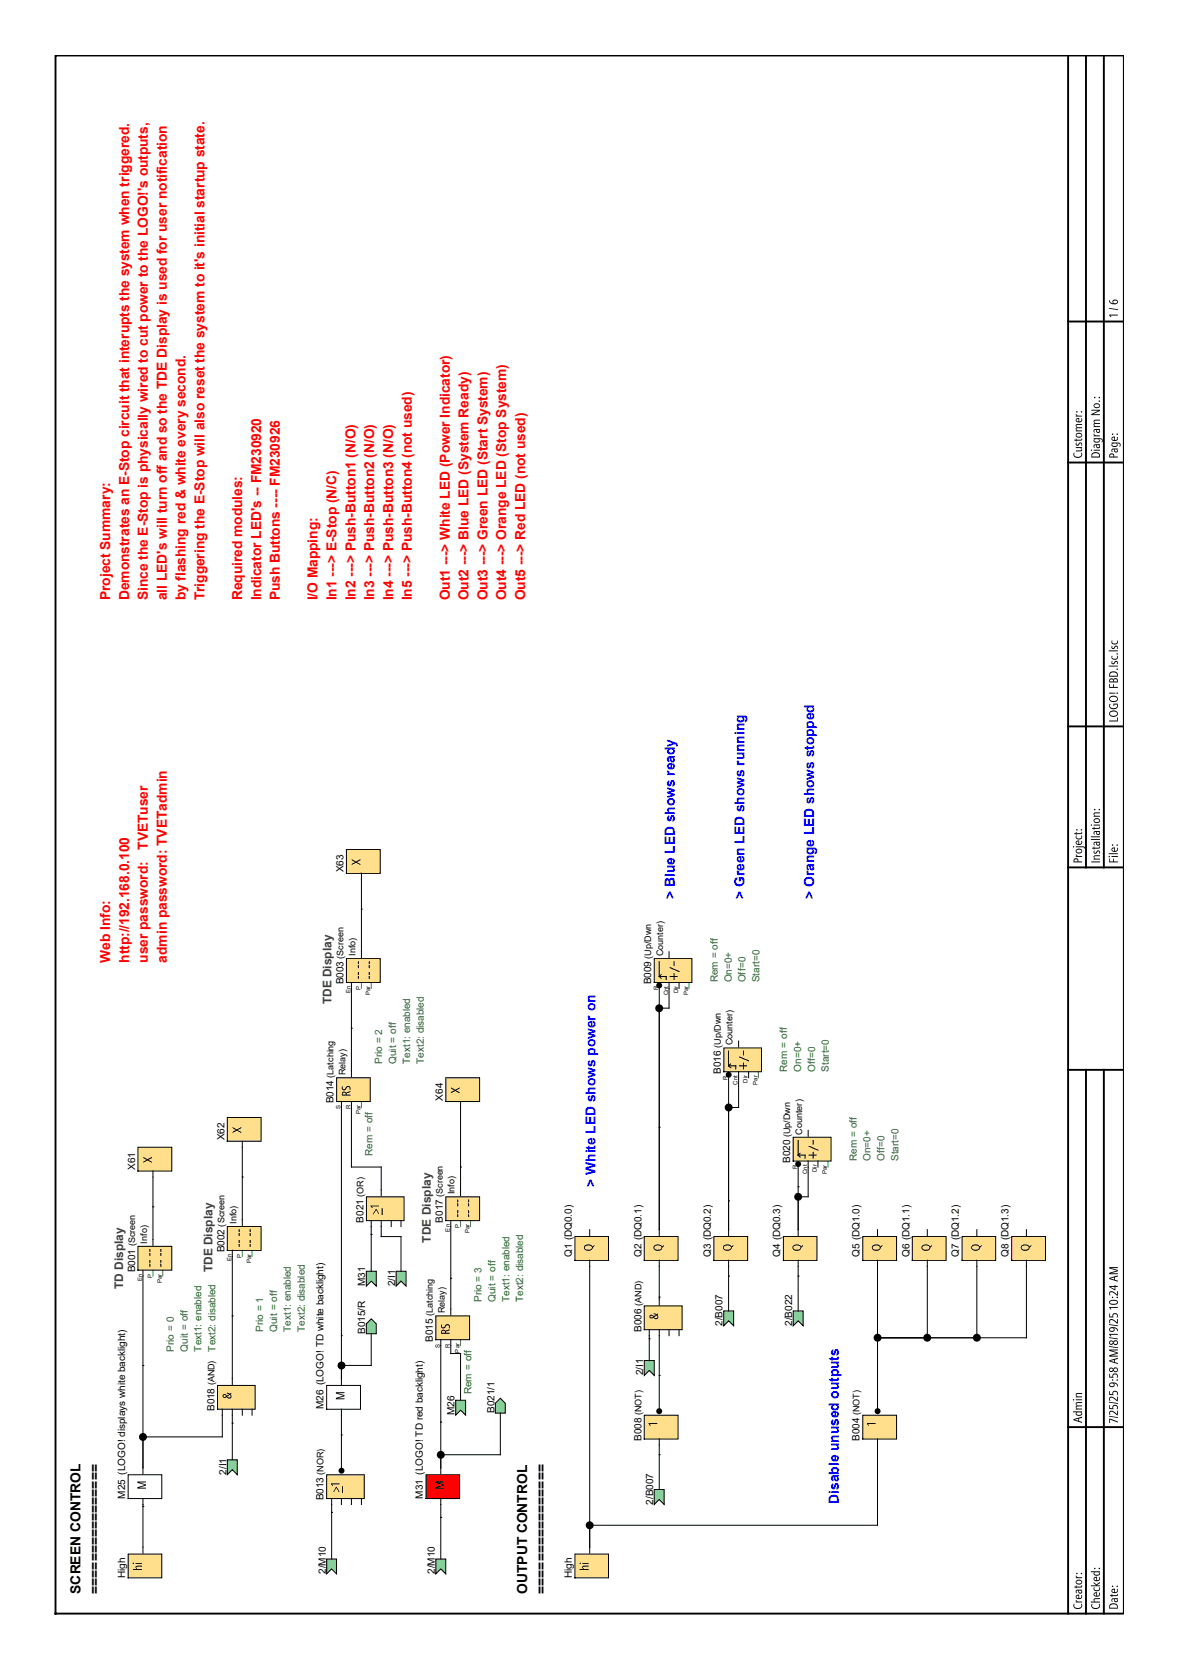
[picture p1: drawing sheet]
<svg xmlns="http://www.w3.org/2000/svg" width="210mm" height="297mm" viewBox="0 0 210 297" stroke-linecap="round" stroke-linejoin="round" font-family="sans-serif">
<path d="M9.9 9.9h189.8v276.9h-189.8zM189.8 9.9v276.9M193 9.9v144.3M196.1 9.9v144.3M189.8 57.1h9.9M189.8 82.2h9.9M189.8 129.1h9.9M189.8 154.2h9.9M189.8 190.2h9.9M193 190.2v96.6M196.1 190.2v96.6M189.8 253.7h9.9" fill="none" stroke="#000" stroke-width=".34"/>
<g fill="#000">
<path d="M197.1 55.9h1.5v.2h-1.3l.2 .2-.2 .1zM197 54.7l1.7 .3v.1l-1.7-.2zM197.1 53.4h.1l.2 .4 .4 .1a.46 .46 0 0 1 .3-.7 .46 .46 0 0 1 .5 .6 .88 .88 0 0 1-.9 .3 .88 .88 0 0 1-.6-.7zM197.9 53.5l-.1 .2a.37 .37 0 0 0 .3 .2 .37 .37 0 0 0 .4-.2l-.2-.3z"/>
<path d="M190.8 80.4l.1 .1a.56 .56 0 0 0 .2 .7 .56 .56 0 0 0 .7 0l.3-.3v-.4a.31 .31 0 0 1 .2 .5 .8 .8 0 0 1-.9 .4 .8 .8 0 0 1-.7-.8zM191.1 79.5h1.2v.1h-.2l.2 .5-.2 .1h-1v-.1l.9-.1 .2-.1-.3-.3h-.8zM191.2 78.7h.1v.3a.31 .31 0 0 0 .3 0 .31 .31 0 0 0 .2-.3 .36 .36 0 0 1 .4 .1 .36 .36 0 0 1 0 .4h-.1v-.1a.19 .19 0 0 0-.1-.3 .19 .19 0 0 0-.2 .2 .34 .34 0 0 1-.5 .2 .34 .34 0 0 1-.1-.5zM190.9 78.2h.2v-.3h.2v.3l.8-.1v-.2h.2v.2l-.1 .2h-.9v.2l-.4-.2zM191.3 77a.52 .52 0 0 1 .7 0 .52 .52 0 0 1 .1 .7 .52 .52 0 0 1-.7 0 .52 .52 0 0 1-.1-.7zM191.3 77.2a.42 .42 0 0 0 .4 .4 .42 .42 0 0 0 .4-.3l-.4-.2zM191.2 75.5l1.1-.1v.1h-.9l-.1 .2 .2 .2h.8v.2h-.9l-.1 .2 .2 .2h.8v.2h-1.2v-.2h.2l-.2-.3 .2-.2-.2-.3zM191.2 74.4l.5-.1v.6l.4-.1v-.4l.1-.1a.54 .54 0 0 1-.4 .8 .54 .54 0 0 1-.7-.6zM191.3 74.6v.2l.3 .1v-.4zM191.1 73.6l.5 .3h.7v.1l-1.2 .1v-.2h.2zM192 73.2a.15 .15 0 0 1 .3 0 .15 .15 0 0 1-.3 0zM191.2 73.2a.15 .15 0 0 1 .3 0 .15 .15 0 0 1-.3 0z"/>
<path d="M194.1 80.5a.81 .81 0 0 1 1-.1 .81 .81 0 0 1 .3 .9h-1.5v-.5zM194.1 80.7v.4h1.2a.56 .56 0 0 0-.2-.5 .56 .56 0 0 0-.7 0zM194.3 79.9h1.1v.2h-1.1zM193.8 80a.12 .12 0 0 1 .2 0 .12 .12 0 0 1-.2 0zM194.4 79.1l1-.2v.2h-.1a.3 .3 0 0 1 .1 .4 .3 .3 0 0 1-.3 .2 .42 .42 0 0 1-.3-.6l-.3 .1v.3l-.1 .1zM194.9 79.1a.24 .24 0 0 0 .1 .4 .24 .24 0 0 0 .3-.2l-.1-.2zM194.3 77.9h1a.47 .47 0 0 1 .6 .2 .47 .47 0 0 1-.1 .6l-.1-.1a.28 .28 0 0 0 .1-.3 .28 .28 0 0 0-.3-.2h-.3l.2 .1a.56 .56 0 0 1-.4 .5 .56 .56 0 0 1-.7-.2v-.3l.2-.1-.2-.1zM194.5 78.2h-.1a.43 .43 0 0 0 .5 .3 .43 .43 0 0 0 .4-.3l-.2-.1zM194.3 77.1l.4 .3h.7v.2h-1.1v-.2h.2zM194.4 76.4l1-.2v.2h-.1a.3 .3 0 0 1 .1 .4 .3 .3 0 0 1-.3 .2 .42 .42 0 0 1-.3-.6l-.3 .1v.3l-.1 .1zM194.9 76.4a.24 .24 0 0 0 .1 .4 .24 .24 0 0 0 .3-.2l-.1-.2zM194.4 74.7l1-.1v.2h-.8l-.2 .1 .3 .3h.7v.2h-.9l-.1 .1 .3 .2h.7v.2h-1.1v-.1l.2-.1-.2-.3 .2-.2-.2-.2zM193.9 72.8h1.5v.2l-1.2 .6h1.2v.2h-1.5v-.2l1.3-.6h-1.3zM194.5 71.8a.52 .52 0 0 1 .7-.1 .52 .52 0 0 1 .1 .7 .52 .52 0 0 1-.7 .1 .52 .52 0 0 1-.1-.7zM194.5 72a.42 .42 0 0 0 .4 .4 .42 .42 0 0 0 .4-.4l-.4-.1zM195.2 71.3a.15 .15 0 0 1 .3 0 .15 .15 0 0 1-.3 0zM195.2 70.7a.15 .15 0 0 1 .3 0 .15 .15 0 0 1-.3 0zM194.4 70.7a.13 .13 0 0 1 .2 0 .13 .13 0 0 1-.2 0z"/>
<path d="M197.2 80.7a.46 .46 0 0 1 .5-.1 .46 .46 0 0 1 .3 .5h.6v.2h-1.5zM197.3 80.9l-.1 .2h.6l-.1-.3zM197.5 79.8l1.1-.1v.2h-.1a.3 .3 0 0 1 .1 .3 .3 .3 0 0 1-.3 .2 .42 .42 0 0 1-.4-.5l-.3 .1 .1 .3-.1 .1zM198.1 79.9a.24 .24 0 0 0 .1 .3 .24 .24 0 0 0 .3-.1l-.2-.2zM197.5 78.6l1 .1a.47 .47 0 0 1 .5 .1 .47 .47 0 0 1 0 .6l-.1-.1a.28 .28 0 0 0 .1-.3 .28 .28 0 0 0-.3-.2h-.3l.1 .2a.56 .56 0 0 1-.4 .5 .56 .56 0 0 1-.6-.3v-.3l.2-.1h-.2zM197.7 78.9l-.1 .1a.43 .43 0 0 0 .4 .3 .43 .43 0 0 0 .4-.3l-.1-.2zM197.6 77.7l.5-.1v.6l.4-.1-.1-.4 .1-.1a.54 .54 0 0 1-.4 .8 .54 .54 0 0 1-.6-.6zM197.6 77.9v.2l.4 .1v-.4zM198.4 77.2a.13 .13 0 0 1 .2 0 .13 .13 0 0 1-.2 0zM197.6 77.2a.13 .13 0 0 1 .2 0 .13 .13 0 0 1-.2 0z"/>
<path d="M197.1 128.1h1.4v-.6h.1v.7h-1.5zM197.2 126.5a.9 .9 0 0 1 1.4 .4 .82 .82 0 0 1-.7 .5 .82 .82 0 0 1-.8-.5zM197.2 126.7a.64 .64 0 0 0 .5 .6 .64 .64 0 0 0 .6-.2 .47 .47 0 0 0 0-.6 .47 .47 0 0 0-.6 0zM197.2 125.1h.1a.58 .58 0 0 0 .2 .7 .58 .58 0 0 0 .7 0l.3-.2-.1-.4h-.4v.3h-.2v-.4h.7a.74 .74 0 0 1-.1 .9 .74 .74 0 0 1-1 0l-.3-.4zM197.2 123.9a.9 .9 0 0 1 1.4 .3 .82 .82 0 0 1-.7 .6 .82 .82 0 0 1-.8-.6zM197.2 124.1a.64 .64 0 0 0 .5 .5 .64 .64 0 0 0 .6-.1 .47 .47 0 0 0 0-.6 .47 .47 0 0 0-.6 0zM197.1 123.1h1.1v.2h-1.1zM198.4 123.2a.13 .13 0 0 1 .2 0 .13 .13 0 0 1-.2 0zM197.1 121.6h.1v.5h.6v-.5h.1v.5h.7v.2h-1.5zM197.3 120.6h.3l.2 .2a.41 .41 0 0 1 .5-.3 .41 .41 0 0 1 .3 .5v.3h-1.5v-.5zM197.3 120.8l-.1 .3h.6l-.2-.3zM197.9 120.8v.3h.6a.31 .31 0 0 0-.2-.4 .31 .31 0 0 0-.4 .1zM197.3 119.5a.81 .81 0 0 1 .9-.1 .81 .81 0 0 1 .4 .9h-1.5v-.6zM197.3 119.7l-.1 .4h1.3a.56 .56 0 0 0-.3-.6 .56 .56 0 0 0-.6 0zM198.4 118.9a.13 .13 0 0 1 .2 0 .13 .13 0 0 1-.2 0zM197 118.3h1.6v.2h-1.6zM197.6 117.5h.1l-.1 .2a.24 .24 0 0 0 .3 .2 .24 .24 0 0 0 .2-.3 .35 .35 0 0 1 .5 0 .35 .35 0 0 1 0 .5l-.2-.1 .1-.1a.19 .19 0 0 0-.2-.3 .19 .19 0 0 0-.2 .2 .34 .34 0 0 1-.5 .2 .34 .34 0 0 1 0-.5zM197.6 116.5l.1 .1-.1 .1a.43 .43 0 0 0 .5 .4 .43 .43 0 0 0 .4-.4l-.1-.1 .1-.1a.53 .53 0 0 1-.5 .8 .53 .53 0 0 1-.4-.8zM198.4 116.2a.13 .13 0 0 1 .2 0 .13 .13 0 0 1-.2 0zM197 115.6h1.6v.2h-1.6zM197.6 114.8h.1l-.1 .2a.24 .24 0 0 0 .3 .2 .24 .24 0 0 0 .2-.3 .35 .35 0 0 1 .5 0 .35 .35 0 0 1 0 .5l-.2-.1 .1-.1a.19 .19 0 0 0-.2-.3 .19 .19 0 0 0-.2 .2 .34 .34 0 0 1-.5 .2 .34 .34 0 0 1 0-.5zM197.6 113.8l.1 .1-.1 .1a.43 .43 0 0 0 .5 .4 .43 .43 0 0 0 .4-.4l-.1-.1 .1-.1a.53 .53 0 0 1-.5 .8 .53 .53 0 0 1-.4-.8z"/>
<path d="M190.8 152.7a.46 .46 0 0 1 .6-.1 .46 .46 0 0 1 .2 .5h.7v.2h-1.6zM190.9 152.8v.3h.6l-.2-.3zM191.1 151.9l.5 .3h.7v.1h-1.2v-.1h.2zM191.3 150.9a.52 .52 0 0 1 .7 0 .52 .52 0 0 1 .1 .7 .52 .52 0 0 1-.7 .1 .52 .52 0 0 1-.1-.8zM191.3 151.2a.42 .42 0 0 0 .4 .3 .42 .42 0 0 0 .4-.3l-.4-.2zM191.1 150.4h1.2a.33 .33 0 0 1 .3 .1 .33 .33 0 0 1 .1 .3l-.2-.2h-1.4zM190.6 150.5a.15 .15 0 0 1 .3 0 .15 .15 0 0 1-.3 0zM191.2 149.5l.5-.1v.6l.4-.1v-.4l.1-.1a.54 .54 0 0 1-.4 .8 .54 .54 0 0 1-.7-.6zM191.3 149.7v.2l.3 .1v-.4zM191.2 148.5l.1 .1v.1a.43 .43 0 0 0 .4 .3 .43 .43 0 0 0 .4-.3v-.1l.1-.1a.53 .53 0 0 1-.5 .7 .53 .53 0 0 1-.5-.7zM190.9 148.1h.2v-.2h.2v.2h.8v-.2h.2v.1l-.1 .2-.9 .1v.1l-.4-.1zM192 147.5a.15 .15 0 0 1 .3 0 .15 .15 0 0 1-.3 0zM191.2 147.5a.15 .15 0 0 1 .3 0 .15 .15 0 0 1-.3 0z"/>
<path d="M193.9 153.1h1.5v.2h-1.5zM194.4 152.1l1-.1v.2h-.8l-.2 .1 .3 .3h.7v.2h-1.1v-.2h.2l-.2-.2zM194.4 151.2h.1l-.1 .3a.31 .31 0 0 0 .4 0 .31 .31 0 0 0 .1-.3 .36 .36 0 0 1 .5 .1 .36 .36 0 0 1 0 .5l-.2-.1 .1-.1a.19 .19 0 0 0-.1-.3 .19 .19 0 0 0-.3 .2 .34 .34 0 0 1-.5 .2 .34 .34 0 0 1 0-.5zM194 150.7h.3v-.2h.2v.2h.8v-.2l.1-.1 .1 .2-.1 .2h-.9v.2l-.4-.2zM194.4 149.7l1-.1v.2h-.1a.3 .3 0 0 1 .1 .3 .3 .3 0 0 1-.3 .2 .42 .42 0 0 1-.3-.5l-.3 .1v.3l-.1 .1zM194.9 149.8a.24 .24 0 0 0 .1 .3 .24 .24 0 0 0 .3-.1l-.1-.2zM193.8 149.1h1.6v.2h-1.6zM193.8 148.7h1.6v.1h-1.6zM194.4 147.8l1-.1v.2h-.1a.3 .3 0 0 1 .1 .3 .3 .3 0 0 1-.3 .2 .42 .42 0 0 1-.3-.5l-.3 .1v.3l-.1 .1zM194.9 147.9a.24 .24 0 0 0 .1 .3 .24 .24 0 0 0 .3-.1l-.1-.2zM194 147.2h.3v-.2h.2v.2l.8-.1v-.2h.1l.1 .2-.1 .2h-.9v.2l-.4-.2zM194.3 146.6h1.1v.1h-1.1zM193.8 146.7a.12 .12 0 0 1 .2 0 .12 .12 0 0 1-.2 0zM194.5 145.5a.52 .52 0 0 1 .7 0 .52 .52 0 0 1 .1 .7 .52 .52 0 0 1-.7 0 .52 .52 0 0 1-.1-.7zM194.5 145.7a.42 .42 0 0 0 .4 .4 .42 .42 0 0 0 .4-.3l-.4-.2zM194.4 144.5l1-.1v.2h-.8l-.2 .1 .3 .3h.7v.2h-1.1v-.2h.2l-.2-.2zM195.2 143.9a.15 .15 0 0 1 .3 0 .15 .15 0 0 1-.3 0zM194.4 143.9a.13 .13 0 0 1 .2 0 .13 .13 0 0 1-.2 0z"/>
<path d="M197.1 152.6h.1v.5h.6v-.5h.1v.5h.7v.2h-1.5zM197.5 152.2h1.1v.1h-1.1zM197 152.2a.12 .12 0 0 1 .2 0 .12 .12 0 0 1-.2 0zM197 151.7h1.6v.1h-1.6zM197.6 150.7l.5-.1v.6l.4-.1-.1-.4h.1a.54 .54 0 0 1-.4 .7 .54 .54 0 0 1-.6-.5zM197.6 150.9v.2l.4 .1v-.4zM198.4 150.2a.13 .13 0 0 1 .2 0 .13 .13 0 0 1-.2 0zM197.6 150.2a.13 .13 0 0 1 .2 0 .13 .13 0 0 1-.2 0z"/>
<path d="M190.7 252.3l1.6-.5v.2l-.6 .1v.5l.6 .1v.2l-1.6-.5zM190.9 252.3l.7 .2v-.3zM190.6 250.9h1.7v.1h-.2l.1 .2a.58 .58 0 0 1-.5 .5 .58 .58 0 0 1-.6-.4l.2-.3h-.7zM191.3 251.1v.2a.49 .49 0 0 0 .4 .2 .49 .49 0 0 0 .4-.3l-.2-.2zM191.2 249.3l1.1-.1v.2h-.9l-.1 .1 .2 .3h.8v.2h-.9l-.1 .1 .2 .3h.8v.1l-1.2 .1v-.2h.2l-.2-.3 .2-.3-.2-.2zM191.1 248.7h1.2v.2h-1.2zM190.6 248.8a.15 .15 0 0 1 .3 0 .15 .15 0 0 1-.3 0zM191.2 247.7l1.1-.1v.2h-.9l-.1 .1 .2 .3h.8v.2h-1.2v-.2h.2l-.2-.2z"/>
<path d="M197.1 252.1l1.5 .6v.2l-1.4-.6v.6h-.1zM197 251.7l1.7 .2v.1l-1.7-.2zM197.2 250.9a1.03 1.03 0 0 1 1.3 .5v-.7h.1v.9h-.1a1.03 1.03 0 0 0-1.2-.6l-.1 .2 .1 .3h-.1l-.1-.3zM197.1 249.8h.1v.5h.5a.5 .5 0 0 1 .6-.6 .5 .5 0 0 1 .2 .8l-.1-.1a.36 .36 0 0 0-.1-.4 .36 .36 0 0 0-.5 0 .36 .36 0 0 0 .1 .5l-.8-.1zM197 249.2l1.7 .2v.1l-1.7-.2zM197.2 248.4a1.03 1.03 0 0 1 1.3 .5v-.6h.1v.8h-.1a1.03 1.03 0 0 0-1.2-.6l-.1 .2 .1 .3h-.1l-.1-.3zM197.1 247.3h.1v.5h.5a.5 .5 0 0 1 .6-.6 .5 .5 0 0 1 .2 .8l-.1-.1a.36 .36 0 0 0-.1-.4 .36 .36 0 0 0-.5 0 .36 .36 0 0 0 .1 .5l-.8-.1zM197.2 245.8a.89 .89 0 0 1 1.4 .6h-.1l-.2-.4-.4-.1a.45 .45 0 0 1-.2 .7 .45 .45 0 0 1-.6-.3zM197.3 246l-.1 .1a.37 .37 0 0 0 .4 .3 .37 .37 0 0 0 .3-.3 .41 .41 0 0 0-.6-.1zM198.4 245.3a.13 .13 0 0 1 .2 0 .13 .13 0 0 1-.2 0zM197.6 245.3a.13 .13 0 0 1 .2 0 .13 .13 0 0 1-.2 0zM197.1 244.2h.1v.5h.5a.5 .5 0 0 1 .6-.6 .5 .5 0 0 1 .2 .8h-.1a.36 .36 0 0 0-.1-.5 .36 .36 0 0 0-.5 0 .36 .36 0 0 0 .1 .5h-.8zM197.1 243.2l.5-.1 .2 .2a.43 .43 0 0 1 .6-.2 .43 .43 0 0 1 .1 .7 .43 .43 0 0 1-.7-.2 .4 .4 0 0 1-.6 .2 .4 .4 0 0 1-.1-.6zM197.2 243.5a.25 .25 0 0 0 .5 0 .25 .25 0 0 0-.5 0zM197.9 243.5a.3 .3 0 0 0 .6 0 .3 .3 0 0 0-.6 0zM197.1 241.8l1.5-.5v.2l-.5 .2v.4l.5 .2v.2l-1.5-.5zM197.3 241.9l.6 .2v-.4zM197.1 239.9h1.5v.1h-1.3l1.3 .4v.2l-1.3 .4h1.3v.1h-1.5v-.2l1.4-.4-1.4-.4zM197 239.2l1.7 .3v.1l-1.7-.2zM197.1 238.4l.5-.1 .2 .2a.43 .43 0 0 1 .6-.2 .43 .43 0 0 1 .1 .6 .43 .43 0 0 1-.7-.1 .4 .4 0 0 1-.6 .2 .4 .4 0 0 1-.1-.6zM197.2 238.6a.25 .25 0 0 0 .5 0 .25 .25 0 0 0-.5 0zM197.9 238.7a.3 .3 0 0 0 .6 0 .3 .3 0 0 0-.6 0zM197 237.7l1.7 .2v.2l-1.7-.3zM197.1 237.1h1.5v.2h-1.3l.2 .2-.2 .1zM197.2 236a.89 .89 0 0 1 1.4 .6h-.1l-.2-.4-.4-.1a.45 .45 0 0 1-.2 .7 .45 .45 0 0 1-.6-.4zM197.3 236.2l-.1 .1a.37 .37 0 0 0 .4 .3 .37 .37 0 0 0 .3-.3 .41 .41 0 0 0-.6-.1zM197 235.4l1.7 .2v.1l-1.7-.2zM197.2 234.6a1.03 1.03 0 0 1 1.3 .5v-.7h.1v.9h-.1a1.03 1.03 0 0 0-1.2-.6l-.1 .2 .1 .3h-.1l-.1-.3zM197.1 233.5h.1v.5h.5a.5 .5 0 0 1 .6-.6 .5 .5 0 0 1 .2 .8l-.1-.1a.36 .36 0 0 0-.1-.4 .36 .36 0 0 0-.5 0 .36 .36 0 0 0 .1 .5l-.8-.1zM197.1 232.3h1.5v.2h-1.3l.2 .2-.2 .1zM197.2 231.2a.92 .92 0 0 1 1.4 .3 .89 .89 0 0 1-1.5 0zM197.3 231.3l-.1 .2a.85 .85 0 0 0 1.3 0 .94 .94 0 0 0-1.2-.2zM198.4 230.6a.13 .13 0 0 1 .2 0 .13 .13 0 0 1-.2 0zM197.6 230.6a.13 .13 0 0 1 .2 0 .13 .13 0 0 1-.2 0zM197.2 229.6a1.03 1.03 0 0 1 1.3 .5v-.6h.1v.8h-.1a1.03 1.03 0 0 0-1.2-.6l-.1 .2 .1 .3-.1 .1-.1-.4zM197.1 228.6h.9v-.2h.2v.2h.4v.1h-.4v.6h-.2l-.9-.5zM197.3 228.7l.7 .5v-.5zM197.1 227.1l1.5-.4v.2l-.5 .1v.5l.5 .1v.2l-1.5-.5zM197.3 227.2l.6 .2v-.3zM197.1 225.2h1.5v.2h-1.3l1.3 .3v.3l-1.3 .3h1.3v.2h-1.5v-.3l1.4-.4-1.4-.3z"/>
<path d="M190.8 285.1h.1a.56 .56 0 0 0 .2 .7 .56 .56 0 0 0 .7 0l.3-.3v-.4h.1a.75 .75 0 0 1-.6 .9 .75 .75 0 0 1-.9-.8zM191.1 284.4l.5 .3h.7v.1h-1.2v-.1h.2zM191.2 283.6l.5-.2v.7l.4-.2v-.4h.1a.54 .54 0 0 1-.4 .7 .54 .54 0 0 1-.7-.5zM191.3 283.7v.2l.3 .2v-.5zM191.2 282.6l1.1-.1v.2h-.2a.3 .3 0 0 1 .2 .4 .3 .3 0 0 1-.3 .2 .42 .42 0 0 1-.4-.6l-.3 .1 .1 .3-.2 .1-.1-.3zM191.7 282.7a.24 .24 0 0 0 .1 .4 .24 .24 0 0 0 .4-.2l-.2-.2zM190.9 282h.2v-.2h.2v.2h.8v-.2h.2v.1l-.1 .2-.9 .1v.1l-.4-.1zM191.3 280.9a.52 .52 0 0 1 .7-.1 .52 .52 0 0 1 .1 .7 .52 .52 0 0 1-.7 .1 .52 .52 0 0 1-.1-.7zM191.3 281.1a.42 .42 0 0 0 .4 .4 .42 .42 0 0 0 .4-.4l-.4-.1zM191.1 280.1l.5 .2h.7v.2h-1.2v-.1h.2zM192 279.7a.15 .15 0 0 1 .3 0 .15 .15 0 0 1-.3 0zM191.2 279.7a.15 .15 0 0 1 .3 0 .15 .15 0 0 1-.3 0z"/>
<path d="M194 285.1h.1a.56 .56 0 0 0 .2 .7 .56 .56 0 0 0 .7 0l.3-.3-.1-.4h.2a.75 .75 0 0 1-.6 .9 .75 .75 0 0 1-.9-.8zM193.8 284.7h.7a.34 .34 0 0 1-.2-.5 .34 .34 0 0 1 .5-.1h.6v.1l-.8 .1-.1 .2 .1 .2h.8v.1h-1.6zM194.4 283.1l.5-.1v.6l.4-.1-.1-.4 .2-.1a.54 .54 0 0 1-.4 .8 .54 .54 0 0 1-.7-.6zM194.5 283.3v.2l.3 .1v-.4zM194.4 282.1l.1 .1v.1a.43 .43 0 0 0 .4 .4 .43 .43 0 0 0 .4-.4l-.1-.1 .2-.1a.53 .53 0 0 1-.5 .7 .53 .53 0 0 1-.5-.7zM194.3 281.2l.5 .4 .6-.4v.2l-.5 .4h.5v.1h-1.6v-.1h1l-.5-.4zM194.4 280.4l.5-.1v.6l.4-.2-.1-.3 .2-.1a.54 .54 0 0 1-.4 .7 .54 .54 0 0 1-.7-.5zM194.5 280.5v.2l.3 .2v-.5zM193.8 279.3h1.6v.1h-.1l.1 .2a.58 .58 0 0 1-.5 .5 .58 .58 0 0 1-.6-.4l.2-.2h-.7zM194.5 279.6l-.1 .1a.49 .49 0 0 0 .9-.1l-.2-.1zM195.2 278.8a.15 .15 0 0 1 .3 0 .15 .15 0 0 1-.3 0zM194.4 278.8a.13 .13 0 0 1 .2 0 .13 .13 0 0 1-.2 0z"/>
<path d="M197.3 285.1a.81 .81 0 0 1 .9-.1 .81 .81 0 0 1 .4 .9h-1.5v-.5zM197.3 285.4l-.1 .4h1.3a.56 .56 0 0 0-.3-.6 .56 .56 0 0 0-.6 0zM197.5 284.2l1.1-.1v.1h-.1a.3 .3 0 0 1 .1 .4 .3 .3 0 0 1-.3 .2 .42 .42 0 0 1-.4-.6l-.3 .1 .1 .4h-.1zM198.1 284.2a.24 .24 0 0 0 .1 .4 .24 .24 0 0 0 .3-.1l-.2-.3zM197.2 283.5h.3v-.2h.1v.2h.8l.1-.2h.1v.2v.1l-1 .1v.1l-.4-.1zM197.6 282.5l.5-.1v.6l.4-.2-.1-.3 .1-.1a.54 .54 0 0 1-.4 .8 .54 .54 0 0 1-.6-.6zM197.6 282.7v.2l.4 .1v-.5zM198.4 282a.13 .13 0 0 1 .2 0 .13 .13 0 0 1-.2 0zM197.6 282a.13 .13 0 0 1 .2 0 .13 .13 0 0 1-.2 0z"/>
</g>
<path d="M79.2 191.6h6v4.2h-6z" fill="#ffde8c"/>
<path d="M80.1 193.3l.8 .4 .8-.4v.2l-.7 .3 .7 .3v.2l-.8-.4-.8 .4v-.2l.6-.3-.6-.3z" fill="#000"/>
<path d="M79.2 191.6h6v4.2h-6zM81.8 195.8v1" fill="none" stroke="#000" stroke-width=".18"/>
<path d="M22.8 262.1h5.9v4.3h-5.9z" fill="#fff"/>
<path d="M24.4 263.3h1.5v.2h-1.2l1.2 .3v.3l-1.2 .3h1.2v.2h-1.5v-.3l1.4-.3-1.4-.4z" fill="#000"/>
<path d="M22.8 262.1h5.9v4.3h-5.9zM25.4 260.9v1.1M25.4 266.4v1" fill="none" stroke="#000" stroke-width=".18"/>
<path d="M102.2 219.8h5.9v4.2h-5.9z" fill="#ffde8c"/>
<path d="M103.9 221.4a.97 .97 0 0 1 1.4 .2l.3-.3 .1 .1-.2 .3a.9 .9 0 0 1-.9 .6 .9 .9 0 0 1-.8-.5zM103.9 221.6a.64 .64 0 0 0 .4 .6 .64 .64 0 0 0 .7-.2 .47 .47 0 0 0 0-.6 .47 .47 0 0 0-.6 0z" fill="#000"/>
<path d="M102.2 219.8h5.9v4.2h-5.9zM104.8 218.6v1M104.8 224v1.1" fill="none" stroke="#000" stroke-width=".18"/>
<path d="M102.2 276.2h5.9v4.3h-5.9z" fill="#ffde8c"/>
<path d="M103 278.9h.7a.34 .34 0 0 1-.2-.5 .34 .34 0 0 1 .5-.1h.6v.2h-.9l-.1 .3 .2 .1h.8v.2h-1.6zM103.5 277.8h1.1v.2h-1.1zM103 277.9a.12 .12 0 0 1 .2 0 .12 .12 0 0 1-.2 0z" fill="#000"/>
<path d="M102.2 276.2h5.9v4.3h-5.9zM104.8 275v1.1" fill="none" stroke="#000" stroke-width=".18"/>
<path d="M114.5 219.8h6v4.2h-6z" fill="#ffde8c"/>
<path d="M116.2 221.4a.97 .97 0 0 1 1.4 .2l.3-.3 .1 .1-.2 .3a.9 .9 0 0 1-.8 .6 .9 .9 0 0 1-.9-.5zM116.3 221.6a.64 .64 0 0 0 .4 .6 .64 .64 0 0 0 .7-.2 .47 .47 0 0 0-.1-.6 .47 .47 0 0 0-.6 0z" fill="#000"/>
<path d="M114.5 219.8h6v4.2h-6zM117.1 218.6v1M117.1 224v1.1" fill="none" stroke="#000" stroke-width=".18"/>
<path d="M126.8 219.8h6v4.2h-6z" fill="#ffde8c"/>
<path d="M128.6 221.4a.97 .97 0 0 1 1.4 .2l.3-.3 .1 .1-.2 .3a.9 .9 0 0 1-.9 .6 .9 .9 0 0 1-.9-.5zM128.6 221.6a.64 .64 0 0 0 .4 .6 .64 .64 0 0 0 .7-.2 .47 .47 0 0 0-.1-.6 .47 .47 0 0 0-.6 0z" fill="#000"/>
<path d="M126.8 219.8h6v4.2h-6zM129.5 218.6v1M129.5 224v1.1" fill="none" stroke="#000" stroke-width=".18"/>
<path d="M139.2 219.8h6v4.2h-6z" fill="#ffde8c"/>
<path d="M140.9 221.4a.97 .97 0 0 1 1.4 .2l.3-.3 .1 .1-.2 .3a.9 .9 0 0 1-.8 .6 .9 .9 0 0 1-.9-.5zM141 221.6a.64 .64 0 0 0 .4 .6 .64 .64 0 0 0 .7-.2 .47 .47 0 0 0-.1-.6 .47 .47 0 0 0-.6 0z" fill="#000"/>
<path d="M139.2 219.8h6v4.2h-6zM141.8 218.6v1M141.8 224v1.1" fill="none" stroke="#000" stroke-width=".18"/>
<path d="M153.3 219.8h6v4.2h-6z" fill="#ffde8c"/>
<path d="M155 221.4a.97 .97 0 0 1 1.5 .2l.2-.3 .1 .1-.2 .3a.9 .9 0 0 1-.8 .6 .9 .9 0 0 1-.9-.5zM155.1 221.6a.64 .64 0 0 0 .4 .6 .64 .64 0 0 0 .7-.2 .47 .47 0 0 0-.1-.6 .47 .47 0 0 0-.6 0z" fill="#000"/>
<path d="M153.3 219.8h6v4.2h-6zM155.9 218.6v1M155.9 224v1.1" fill="none" stroke="#000" stroke-width=".18"/>
<path d="M162.1 219.8h6v4.2h-6z" fill="#ffde8c"/>
<path d="M163.8 221.4a.97 .97 0 0 1 1.5 .2l.2-.3 .2 .1-.3 .3a.9 .9 0 0 1-.8 .6 .9 .9 0 0 1-.9-.5zM163.9 221.6a.64 .64 0 0 0 .4 .6 .64 .64 0 0 0 .7-.2 .47 .47 0 0 0-.1-.6 .47 .47 0 0 0-.6 0z" fill="#000"/>
<path d="M162.1 219.8h6v4.2h-6zM164.8 218.6v1M164.8 224v1.1" fill="none" stroke="#000" stroke-width=".18"/>
<path d="M170.9 219.8h6v4.2h-6z" fill="#ffde8c"/>
<path d="M172.7 221.4a.97 .97 0 0 1 1.4 .2l.3-.3 .1 .1-.3 .3a.9 .9 0 0 1-.8 .6 .9 .9 0 0 1-.9-.5zM172.7 221.6a.64 .64 0 0 0 .4 .6 .64 .64 0 0 0 .7-.2 .47 .47 0 0 0-.1-.6 .47 .47 0 0 0-.6 0z" fill="#000"/>
<path d="M170.9 219.8h6v4.2h-6zM173.6 218.6v1M173.6 224v1.1" fill="none" stroke="#000" stroke-width=".18"/>
<path d="M179.7 219.8h6.1v4.2h-6.1z" fill="#ffde8c"/>
<path d="M181.5 221.4a.97 .97 0 0 1 1.4 .2l.3-.3 .1 .1-.2 .3a.9 .9 0 0 1-.8 .6 .9 .9 0 0 1-.9-.5zM181.6 221.6a.64 .64 0 0 0 .4 .6 .64 .64 0 0 0 .6-.2 .47 .47 0 0 0 0-.6 .47 .47 0 0 0-.6 0z" fill="#000"/>
<path d="M179.7 219.8h6.1v4.2h-6.1zM182.4 218.6v1M182.4 224v1.1" fill="none" stroke="#000" stroke-width=".18"/>
<path d="M58 246.3h6.1v4.2h-6.1z" fill="#fff"/>
<path d="M59.7 247.5h1.5v.1h-1.3l1.3 .4v.2l-1.3 .3h1.3v.2h-1.5v-.2l1.4-.4-1.4-.4z" fill="#000"/>
<path d="M58 246.3h6.1v4.2h-6.1zM60.7 245v1.1M60.7 250.5v1" fill="none" stroke="#000" stroke-width=".18"/>
<path d="M61.6 151h6v4.2h-6z" fill="#ffde8c"/>
<path d="M62.5 152.7l.7 .4 .8-.4v.2l-.6 .3 .6 .4v.2l-.7-.5-.8 .4v-.2l.6-.3-.6-.3z" fill="#000"/>
<path d="M61.6 151h6v4.2h-6zM64.2 155.2v1.1" fill="none" stroke="#000" stroke-width=".18"/>
<path d="M75.7 262.1h6v4.3h-6z" fill="#f00"/>
<path d="M77.3 263.3h1.5v.2h-1.2l1.2 .3v.3l-1.2 .3h1.2v.2h-1.5v-.3l1.4-.3-1.4-.4z" fill="#000"/>
<path d="M104.8 225.1v49.9M75.7 262.1h6v4.3h-6zM78.3 260.9v1.1M78.3 266.4v1M104.8 271.1h.1" fill="none" stroke="#000" stroke-width=".18"/>
<path d="M24.5 221.5h6v4.3h-6z" fill="#ffde8c"/>
<path d="M24.5 221.5h6v4.3h-6zM25.4 225.8v1M26.6 222.1v.3M26.6 222.8v.3M26.6 224v.4M26.6 224.7v.4M27.2 220.3v1.1M28.6 222.1v.3M28.6 222.8v.3M28.6 224v.4M28.6 224.7v.4" fill="none" stroke="#000" stroke-width=".18"/>
<path d="M27.2 225.8v1M28.9 225.8v1" fill="none" stroke="#393" stroke-width=".18"/>
<path d="M40.4 218h6v4.2h-6z" fill="#ffde8c"/>
<path d="M40.4 218h6v4.2h-6zM42.5 218.6v.3M42.5 219.2v.4M43.1 216.8v1M44.4 218.6v.3M44.4 219.2v.4M41.3 222.2v1.1M42.5 220.5v.4M42.5 221.2v.3M44.4 220.5v.4M44.4 221.2v.3" fill="none" stroke="#000" stroke-width=".18"/>
<path d="M43.1 222.2v1.1M44.8 222.2v1.1" fill="none" stroke="#393" stroke-width=".18"/>
<path d="M61.6 170.4h6v4.2h-6z" fill="#ffde8c"/>
<path d="M61.6 170.4h6v4.2h-6zM62.4 174.6v1.1M63.7 170.9v.4M63.7 171.6v.4M63.7 172.8v.4M63.7 173.6v.3M64.2 169.2v1M65.6 170.9v.4M65.6 171.6v.4M65.6 172.8v.4M65.6 173.6v.3" fill="none" stroke="#000" stroke-width=".18"/>
<path d="M64.2 174.6v1.1M66 174.6v1.1" fill="none" stroke="#393" stroke-width=".18"/>
<path d="M153.3 251.5h6v4.3h-6z" fill="#ffde8c"/>
<g fill="#000">
<path d="M154 252.9h1.6v.2h-1.4l.2 .2-.1 .1z"/>
<circle cx="155.9" cy="250.8" r=".53"/>
</g>
<path d="M25.4 226.8v34.1M25.4 242.7h.1M153.3 251.5h6v4.3h-6zM155.9 255.8v15.3h-51.1v3.9" fill="none" stroke="#000" stroke-width=".18"/>
<path d="M40.4 198.6h6v4.3h-6z" fill="#ffde8c"/>
<path d="M41.3 200.3l.8 .5 .8-.5v.2l-.7 .4 .7 .3v.2l-.8-.4-.8 .4v-.2l.6-.3-.6-.4z" fill="#000"/>
<path d="M40.4 198.6h6v4.3h-6zM43.1 202.9v1" fill="none" stroke="#000" stroke-width=".18"/>
<path d="M22.8 276.2h5.9v4.3h-5.9z" fill="#ffde8c"/>
<path d="M23.6 278.9h.7a.34 .34 0 0 1-.2-.5 .34 .34 0 0 1 .5-.1h.6v.2h-.9v.3l.1 .1h.8v.2h-1.6zM24.1 277.8h1.1v.2h-1.1zM23.6 277.9a.12 .12 0 0 1 .2 0 .12 .12 0 0 1-.2 0z" fill="#000"/>
<path d="M22.8 276.2h5.9v4.3h-5.9zM25.4 267.8h.1M25.4 267.4v8.7" fill="none" stroke="#000" stroke-width=".18"/>
<path d="M77.4 277.1h1.8v2.7l-.9-.9-.9 .9z" fill-rule="evenodd" fill="#70db93"/>
<path d="M77.3 277h2v3l-1-1.1h.1l-1.1 1.1zM77.4 277.1l.1 2.7-.1-.1 .9-1 .9 1.1v-2.7v.1h-1.8z" fill="#000"/>
<path d="M78.3 269.7h.1M78.3 267.4v9.7" fill="none" stroke="#000" stroke-width=".18"/>
<path d="M59.8 191.6h6v4.2h-6z" fill="#ffde8c"/>
<path d="M60.8 194.2l.5-.2 .2 .3 .8-.4v.2l-.7 .3v.2h.7v.1h-1.6zM60.9 194.3v.3h.5l-.1-.4zM60.8 193.1h.1a.3 .3 0 0 0 .2 .5 .3 .3 0 0 0 .3-.3 .47 .47 0 0 1 .7-.2 .47 .47 0 0 1 .1 .7h-.1a.34 .34 0 0 0-.2-.6 .34 .34 0 0 0-.4 .4 .43 .43 0 0 1-.6 .1 .43 .43 0 0 1-.1-.6z" fill="#000"/>
<path d="M59.8 191.6h6v4.2h-6zM60.7 195.8v1M62.4 190.3v1.1M62.4 195.8v1" fill="none" stroke="#000" stroke-width=".18"/>
<path d="M64.2 195.8v1" fill="none" stroke="#393" stroke-width=".18"/>
<path d="M77.4 233.9h6v4.2h-6z" fill="#ffde8c"/>
<path d="M78.4 236.5l.5-.1 .3 .2 .7-.3v.1l-.6 .3-.1 .2h.7v.2h-1.5zM78.6 236.6l-.1 .3h.6l-.2-.3zM78.4 235.4l.2 .1a.3 .3 0 0 0 .1 .5 .3 .3 0 0 0 .4-.4 .47 .47 0 0 1 .7-.2 .47 .47 0 0 1 .1 .7h-.2a.34 .34 0 0 0-.1-.6 .34 .34 0 0 0-.5 .4 .43 .43 0 0 1-.6 .2 .43 .43 0 0 1-.1-.7z" fill="#000"/>
<path d="M60.7 196.8v48.2M60.7 237.4h.1M77.4 233.9h6v4.2h-6zM78.3 238.1v22.8M80.1 232.7v1M80.1 238.1v1.1M78.3 252.8h.1" fill="none" stroke="#000" stroke-width=".18"/>
<path d="M81.8 238.1v1.1" fill="none" stroke="#393" stroke-width=".18"/>
<path d="M66 234.4l.9 .9v1.8h-1.8v-1.8z" fill-rule="evenodd" fill="#70db93"/>
<path d="M66 234.3l.9 1v1.9h-1.9v-1.9zM65.1 235.3v1.8h1.8h-.1v-1.8h.1l-.1 .1-.8-1v.1l-.8 .9z" fill="#000"/>
<path d="M81 248.9h1.7v2.6l-.9-.9-.8 .9z" fill-rule="evenodd" fill="#70db93"/>
<path d="M80.9 248.8h1.9v2.9l-1-1h.1l-1 1zM81 248.9l.1 2.6h-.2l.9-1 .9 1v-2.6v.1h-1.7z" fill="#000"/>
<path d="M66 237.1v5.6h-5.3v2.3M80.1 239.2v1.4h1.7v8.3M155.9 237.8h.1M155.9 225.1v25.2M164.8 225.1v12.7M173.6 225.1v12.7M182.4 225.1v12.7h-26.5" fill="none" stroke="#000" stroke-width=".18"/>
<path d="M114.5 232.1h6.7v4.2h-6.7z" fill="#ffde8c"/>
<path d="M115.5 233.8l.4-.1 .2 .3 .5-.3-.5-.1v-.2l.6 .2 .2-.2v.2l-.1 .1a.44 .44 0 0 1 0 .7 .44 .44 0 0 1-.7-.2 .38 .38 0 0 1-.5 .1 .38 .38 0 0 1-.1-.5zM115.6 233.9l.1 .3 .3-.1-.2-.2zM116.2 234.1a.29 .29 0 0 0 .5 .2 .29 .29 0 0 0 0-.5z" fill="#000"/>
<path d="M114.5 232.1h6.7v4.2h-6.7zM115.4 236.3v1.1M117.1 230.5h.1M117.1 225.1v6.8M117.1 236.3v1.1M118.9 236.3v1.1M120.6 236.3v1.1" fill="none" stroke="#000" stroke-width=".18"/>
<path d="M114.5 251.5h6v4.3h-6z" fill="#ffde8c"/>
<g fill="#000">
<path d="M115.2 252.9h1.6v.2h-1.4l.2 .2-.1 .1z"/>
<circle cx="117.1" cy="250.8" r=".53"/>
</g>
<path d="M117.1 237.4v12.9M114.5 251.5h6v4.3h-6zM117.1 244.5h.1M117.1 255.8v1" fill="none" stroke="#000" stroke-width=".18"/>
<path d="M114.5 241.8h1.7v2.7l-.8-.9-.9 .9z" fill-rule="evenodd" fill="#70db93"/>
<path d="M114.4 241.7h1.9v3l-1-1 .1-.1v.1l-1 1zM114.5 241.8l.1 2.7-.2-.1 1-.9 .8 1v-2.7v.1h-1.7z" fill="#000"/>
<path d="M115.4 238h.1M115.4 237.4v4.5" fill="none" stroke="#000" stroke-width=".18"/>
<path d="M116.2 264.8h1.8v2.6l-.9-.9-.9 .9z" fill-rule="evenodd" fill="#70db93"/>
<path d="M116.2 264.7h1.9v2.9l-1-1v-.1l.1 .1-1 1zM116.2 264.8l.1 2.6-.1-.1 .9-.9 .9 1v-2.6v.1h-1.8z" fill="#000"/>
<path d="M117.1 258.6h.1M117.1 256.8v8" fill="none" stroke="#000" stroke-width=".18"/>
<path d="M128.6 233h1.8v2.7l-.9-.9-.9 .9z" fill-rule="evenodd" fill="#70db93"/>
<path d="M128.5 232.9h1.9v3l-1-1.1h.1l-1 1.1zM128.6 233l.1 2.7-.2-.1 1-.9 .9 1v-2.7v.1h-1.8z" fill="#000"/>
<path d="M129.5 226.8h.1M129.5 225.1v7.9" fill="none" stroke="#000" stroke-width=".18"/>
<path d="M116.2 170.4h6.7v4.2h-6.7z" fill="#ffde8c"/>
<path d="M116.2 170.4h6.7v4.2h-6.7zM117.1 173.6h1.3v.5M117.1 170.9v2.7M117.1 173.6l.4 .3M117.5 173.2l-.4 .4M118.9 169.2v1M118.9 174.6v1.1M119.1 173.6h1.2M119.1 172l1.5 .7M119.8 170.9v.7M119.8 173.1v1M120.6 174.6v1.1" fill="none" stroke="#000" stroke-width=".18"/>
<circle cx="117.1" cy="175.2" r=".53" fill="#000"/>
<path d="M122.4 174.6v1.1" fill="none" stroke="#393" stroke-width=".18"/>
<path d="M128.6 186.3h6.7v4.2h-6.7z" fill="#ffde8c"/>
<g fill="none" stroke="#000" stroke-width=".18">
<path d="M117.1 175.7v42.9M118.9 175.7v3.5h-1.8M128.6 186.3h6.7v4.2h-6.7zM129.5 189.4h1.2v.6M129.5 186.8v2.6M129.5 191.6v27M129.5 189.4l.3 .4M129.8 189.1l-.3 .3M131.2 185v1.1M131.2 190.5v6.3h-1.7M131.4 189.4h1.2M131.4 187.9l1.6 .7"/>
<path d="M132.1 186.8v.7M132.1 188.9v1.1M133 190.5v1.1M117.1 200.4h.1M129.5 213.4h.1"/>
</g>
<circle cx="129.5" cy="191" r=".53" fill="#000"/>
<path d="M134.7 190.5v1.1" fill="none" stroke="#393" stroke-width=".18"/>
<path d="M79.2 212.7h6v4.3h-6z" fill="#ffde8c"/>
<g fill="none" stroke="#000" stroke-width=".18">
<path d="M64.2 156.3v12.9M64.2 161.6h.1M81.8 196.8v15.8M43.1 209.2h.1M43.1 203.9v12.9M79.2 212.7h6v4.3h-6zM80.1 217v1M81.3 213.3v.3M81.3 214v.3M81.3 215.2v.4M81.3 215.9v.3M81.8 207.4h.1"/>
<path d="M83.3 213.3v.3M83.3 214v.3M83.3 215.2v.4M83.3 215.9v.3"/>
</g>
<path d="M81.8 217v1M83.6 217v1" fill="none" stroke="#393" stroke-width=".18"/>
<path d="M24.5 203.9h6v4.3h-6z" fill="#ffde8c"/>
<path d="M25.5 205.6l.7 .5 .8-.5v.2l-.6 .4 .6 .3v.2l-.8-.4-.7 .4v-.2l.6-.3-.6-.4z" fill="#000"/>
<path d="M24.5 203.9h6v4.3h-6zM27.2 214.5h.1M27.2 208.2v12.1" fill="none" stroke="#000" stroke-width=".18"/>
<path d="M140.9 202.1h6.8v4.3h-6.8z" fill="#ffde8c"/>
<g fill="none" stroke="#000" stroke-width=".18">
<path d="M140.9 202.1h6.8v4.3h-6.8zM141.8 210.9h.1M141.8 205.3h1.2v.6M141.8 202.7v2.6M141.8 207.4v11.2M141.8 205.3l.4 .4M142.2 205l-.4 .3M143.6 200.9v1.1M143.6 206.4v6.3h-1.8M143.8 205.3h1.2M143.8 203.8l1.5 .6M144.5 202.7v.7"/>
<path d="M144.5 204.8v1.1M145.3 206.4v1"/>
</g>
<circle cx="141.8" cy="206.9" r=".53" fill="#000"/>
<path d="M147.1 206.4v1" fill="none" stroke="#393" stroke-width=".18"/>
<path d="M38.7 246.3h6.6v4.2h-6.6z" fill="#ffde8c"/>
<path d="M39.6 247.9l.5-.1 .2 .3 .4-.3-.4-.1v-.2l.5 .2 .3-.2v.2l-.1 .1a.44 .44 0 0 1 0 .7 .44 .44 0 0 1-.7-.2 .38 .38 0 0 1-.6 .1 .38 .38 0 0 1-.1-.5zM39.8 248v.3l.4-.1-.2-.2zM40.4 248.2a.29 .29 0 0 0 .4 .2 .29 .29 0 0 0 0-.5z" fill="#000"/>
<path d="M41.3 233.9h.1M41.3 223.3v22.8M38.7 246.3h6.6v4.2h-6.6zM39.5 250.5v4.9h-14.1v5.5M41.3 250.5v1M43.1 250.5v1M44.8 250.5v1" fill="none" stroke="#000" stroke-width=".18"/>
<path d="M58 262.1h6.7v4.3h-6.7z" fill="#ffde8c"/>
<path d="M60.7 255.1h.1M60.7 251.5v9.4M58 262.1h6.7v4.3h-6.7zM58.9 266.4v1M60.7 266.4v1M60.9 264.2v1.1M62.4 266.4v1M64.2 266.4v1" fill="none" stroke="#000" stroke-width=".18"/>
<g fill="#000">
<path d="M59.7 264.3h.1l.5 .9h-.1l-.4-.8-.5 .8h-.1zM58.8 263.7h1.5v.1h-1.3l.2 .3h-.1z"/>
<circle cx="60.7" cy="261.4" r=".53"/>
</g>
<path d="M58 277.1h1.8v2.7l-.9-.9-.9 .9z" fill-rule="evenodd" fill="#70db93"/>
<path d="M57.9 277h2v3l-1-1.1h.1l-1.1 1.1zM58 277.1l.1 2.7-.1-.1 .9-1 .9 1.1v-2.7v.1h-1.8z" fill="#000"/>
<path d="M62.4 175.7v14.6M62.4 182.8h.1M80.1 218v14.7M80.1 227.2h.1M58.9 268.8h.1M58.9 267.4v9.7" fill="none" stroke="#000" stroke-width=".18"/>
<path d="M65.1 212.7h6.7v4.3h-6.7z" fill="#ffde8c"/>
<path d="M62.4 196.8v10.6h5.3v5.2M65.1 212.7h6.7v4.3h-6.7zM66 217v1M67.7 217v1M67.9 214.8v1.1M69.5 217v1M71.2 217v1" fill="none" stroke="#000" stroke-width=".18"/>
<path d="M66.8 214.9h.1l.5 .9h-.1l-.5-.7-.4 .7h-.2zM65.9 214.3h1.5v.1h-1.4l.2 .3h-.1z" fill="#000"/>
<path d="M65.1 226h1.8v2.6l-.9-.9-.9 .9z" fill-rule="evenodd" fill="#70db93"/>
<path d="M65 225.9h1.9v2.9l-1-1 .1-.1v.1l-1 1zM65.1 226l.1 2.6-.2-.1 1-.9 .9 1v-2.6h-1.8z" fill="#000"/>
<path d="M88.9 248.5l.9 .9v1.8h-1.8v-1.8z" fill-rule="evenodd" fill="#70db93"/>
<path d="M88.9 248.4l1 1v1.9h-2v-1.9zM88 249.4v1.8h1.8h-.1v-1.8h.1l-.1 .1-.8-1 .1 .1-.9 .9z" fill="#000"/>
<path d="M66 219.4h.1M66 218v8M88.9 251.2v7.4h-10.6v2.3" fill="none" stroke="#000" stroke-width=".18"/>
<path d="M70.4 226h1.7v2.6l-.8-.9-.9 .9z" fill-rule="evenodd" fill="#70db93"/>
<path d="M70.3 225.9h1.9v2.9l-1-1 .1-.1v.1l-1 1zM70.4 226l.1 2.6-.2-.1 1-.9 .8 1v-2.6h-1.7z" fill="#000"/>
<path d="M67.7 218v1.8h3.5v6.2" fill="none" stroke="#000" stroke-width=".18"/>
<path d="M140.9 233h1.8v2.7l-.9-.9-.9 .9z" fill-rule="evenodd" fill="#70db93"/>
<path d="M140.8 232.9h2v3l-1-1.1h.1l-1.1 1.1zM140.9 233l.1 2.7-.1-.1 .9-.9 .9 1v-2.7v.1h-1.8z" fill="#000"/>
<path d="M141.8 226.8h.1M141.8 225.1v7.9" fill="none" stroke="#000" stroke-width=".18"/>
<path d="M40.4 259.5h1.8v2.6l-.9-.9-.9 .9z" fill-rule="evenodd" fill="#70db93"/>
<g fill="#000">
<path d="M40.3 259.4h1.9v2.9l-1-1 .1-.1v.1l-1 1zM40.4 259.5l.1 2.6h-.2l1-1 .9 1v-2.6v.1h-1.8z"/>
<circle cx="117.1" cy="179.2" r=".71"/>
<circle cx="129.5" cy="196.8" r=".71"/>
<circle cx="141.8" cy="212.7" r=".71"/>
<circle cx="155.9" cy="237.8" r=".71"/>
<circle cx="164.7" cy="237.8" r=".71"/>
<circle cx="173.6" cy="237.8" r=".71"/>
<circle cx="25.4" cy="255.4" r=".71"/>
<circle cx="60.7" cy="242.7" r=".71"/>
<circle cx="78.3" cy="258.6" r=".71"/>
<circle cx="104.8" cy="271.1" r=".71"/>
</g>
<path d="M41.3 252.9h.1M41.3 251.5v8" fill="none" stroke="#000" stroke-width=".18"/>
<g font-size="2.5" fill="#f00">
<text x="19.6" y="106.7" transform="rotate(-90 19.6 106.7)">Project Summary:</text>
<text x="22.9" y="106.7" transform="rotate(-90 22.9 106.7)">Demonstrates an E-Stop circuit that interupts the system when triggered.</text>
<text x="26.3" y="106.7" transform="rotate(-90 26.3 106.7)">Since the E-Stop is physically wired to cut power to the LOGO!'s outputs,</text>
<text x="29.6" y="106.7" transform="rotate(-90 29.6 106.7)">all LED's will turn off and so the TDE Display is used for user notification</text>
<text x="33" y="106.7" transform="rotate(-90 33 106.7)">by flashing red &amp; white every second.</text>
<text x="36.3" y="106.7" transform="rotate(-90 36.3 106.7)">Triggering the E-Stop will also reset the system to it's initial startup state.</text>
<text x="43.1" y="106.7" transform="rotate(-90 43.1 106.7)">Required modules:</text>
<text x="46.4" y="106.7" transform="rotate(-90 46.4 106.7)">Indicator LED's -- FM230920</text>
<text x="49.7" y="106.7" transform="rotate(-90 49.7 106.7)">Push Buttons ---- FM230926</text>
<text x="56.4" y="106.7" transform="rotate(-90 56.4 106.7)">I/O Mapping:</text>
<text x="59.8" y="106.7" transform="rotate(-90 59.8 106.7)">In1 ---&gt; E-Stop (N/C)</text>
<text x="63.2" y="106.7" transform="rotate(-90 63.2 106.7)">In2 ---&gt; Push-Button1 (N/O)</text>
<text x="66.5" y="106.7" transform="rotate(-90 66.5 106.7)">In3 ---&gt; Push-Button2 (N/O)</text>
<text x="69.8" y="106.7" transform="rotate(-90 69.8 106.7)">In4 ---&gt; Push-Button3 (N/O)</text>
<text x="73.2" y="106.7" transform="rotate(-90 73.2 106.7)">In5 ---&gt; Push-Button4 (not used)</text>
<text x="79.9" y="106.7" transform="rotate(-90 79.9 106.7)">Out1 ---&gt; White LED (Power Indicator)</text>
<text x="83.3" y="106.7" transform="rotate(-90 83.3 106.7)">Out2 ---&gt; Blue LED (System Ready)</text>
<text x="86.6" y="106.7" transform="rotate(-90 86.6 106.7)">Out3 ---&gt; Green LED (Start System)</text>
<text x="90" y="106.7" transform="rotate(-90 90 106.7)">Out4 ---&gt; Orange LED (Stop System)</text>
<text x="93.3" y="106.7" transform="rotate(-90 93.3 106.7)">Out5 ---&gt; Red LED (not used)</text>
<text x="26.3" y="151" transform="rotate(-90 26.3 151)">TVETuser</text>
<text x="19.6" y="171.1" transform="rotate(-90 19.6 171.1)">Web Info:</text>
<text x="22.9" y="171.1" transform="rotate(-90 22.9 171.1)">http://192.168.0.100</text>
<text x="26.3" y="171.1" transform="rotate(-90 26.3 171.1)">user password:</text>
<text x="29.6" y="171.1" transform="rotate(-90 29.6 171.1)">admin password: TVETadmin</text>
</g>
<g font-size="2.5" fill="#00f">
<text x="119.9" y="159.8" transform="rotate(-90 119.9 159.8)">&gt; Blue LED shows ready</text>
<text x="132.3" y="159.8" transform="rotate(-90 132.3 159.8)">&gt; Green LED shows running</text>
<text x="144.7" y="159.8" transform="rotate(-90 144.7 159.8)">&gt; Orange LED shows stopped</text>
<text x="105.8" y="210.9" transform="rotate(-90 105.8 210.9)">&gt; White LED shows power on</text>
<text x="149.1" y="267.2" transform="rotate(-90 149.1 267.2)">Disable unused outputs</text>
</g>
<g font-size="2.5">
<text x="14.3" y="283.3" transform="rotate(-90 14.3 283.3)">SCREEN CONTROL</text>
<text x="17.7" y="283.3" transform="rotate(-90 17.7 283.3)">================</text>
<text x="93.7" y="283.3" transform="rotate(-90 93.7 283.3)">OUTPUT CONTROL</text>
<text x="97" y="283.3" transform="rotate(-90 97 283.3)">================</text>
</g>
<g font-size="2.1" fill="#404040">
<text x="58.9" y="178.5" transform="rotate(-90 58.9 178.5)">TDE Display</text>
<text x="76.5" y="220.9" transform="rotate(-90 76.5 220.9)">TDE Display</text>
<text x="37.8" y="226.1" transform="rotate(-90 37.8 226.1)">TDE Display</text>
<text x="21.9" y="229.2" transform="rotate(-90 21.9 229.2)">TD Display</text>
</g>
<g font-size="1.8">
<text x="61" y="155.1" transform="rotate(-90 61 155.1)">X63</text>
<text x="61" y="175" transform="rotate(-90 61 175)">B003 (Screen</text>
<text x="115.7" y="175" transform="rotate(-90 115.7 175)">B009 (Up/Dwn</text>
<text x="128.1" y="190.8" transform="rotate(-90 128.1 190.8)">B016 (Up/Dwn</text>
<text x="59.3" y="196.1" transform="rotate(-90 59.3 196.1)">B014 (Latching</text>
<text x="78.7" y="195.6" transform="rotate(-90 78.7 195.6)">X64</text>
<text x="39.9" y="202.7" transform="rotate(-90 39.9 202.7)">X62</text>
<text x="24" y="208" transform="rotate(-90 24 208)">X61</text>
<text x="140.4" y="206.7" transform="rotate(-90 140.4 206.7)">B020 (Up/Dwn</text>
<text x="64.6" y="217.3" transform="rotate(-90 64.6 217.3)">B021 (OR)</text>
<text x="78.7" y="217.3" transform="rotate(-90 78.7 217.3)">B017 (Screen</text>
<text x="24" y="226.1" transform="rotate(-90 24 226.1)">B001 (Screen</text>
<text x="39.9" y="222.6" transform="rotate(-90 39.9 222.6)">B002 (Screen</text>
<text x="101.6" y="223.5" transform="rotate(-90 101.6 223.5)">Q1 (DQ0.0)</text>
<text x="114" y="223.5" transform="rotate(-90 114 223.5)">Q2 (DQ0.1)</text>
<text x="126.3" y="223.5" transform="rotate(-90 126.3 223.5)">Q3 (DQ0.2)</text>
<text x="138.6" y="223.5" transform="rotate(-90 138.6 223.5)">Q4 (DQ0.3)</text>
<text x="152.7" y="223.5" transform="rotate(-90 152.7 223.5)">Q5 (DQ1.0)</text>
<text x="161.6" y="223.5" transform="rotate(-90 161.6 223.5)">Q6 (DQ1.1)</text>
<text x="170.4" y="223.5" transform="rotate(-90 170.4 223.5)">Q7 (DQ1.2)</text>
<text x="179.2" y="223.5" transform="rotate(-90 179.2 223.5)">Q8 (DQ1.3)</text>
<text x="64.9" y="228.6" transform="rotate(-90 64.9 228.6)">M31</text>
<text x="70.2" y="228.6" transform="rotate(-90 70.2 228.6)">2/I1</text>
<text x="64.9" y="237.1" transform="rotate(-90 64.9 237.1)">B015/R</text>
<text x="76.9" y="238.5" transform="rotate(-90 76.9 238.5)">B015 (Latching</text>
<text x="114" y="236.7" transform="rotate(-90 114 236.7)">B006 (AND)</text>
<text x="128.4" y="235.7" transform="rotate(-90 128.4 235.7)">2/B007</text>
<text x="140.8" y="235.7" transform="rotate(-90 140.8 235.7)">2/B022</text>
<text x="114.3" y="244.5" transform="rotate(-90 114.3 244.5)">2/I1</text>
<text x="38.1" y="250.8" transform="rotate(-90 38.1 250.8)">B018 (AND)</text>
<text x="57.5" y="250.5" transform="rotate(-90 57.5 250.5)">M26 (LOGO! TD white backlight)</text>
<text x="80.8" y="251.5" transform="rotate(-90 80.8 251.5)">M26</text>
<text x="87.8" y="251.2" transform="rotate(-90 87.8 251.2)">B021/1</text>
<text x="114" y="256.1" transform="rotate(-90 114 256.1)">B008 (NOT)</text>
<text x="152.7" y="256.1" transform="rotate(-90 152.7 256.1)">B004 (NOT)</text>
<text x="40.2" y="262.1" transform="rotate(-90 40.2 262.1)">2/I1</text>
<text x="22.2" y="266.4" transform="rotate(-90 22.2 266.4)">M25 (LOGO! displays white backlight)</text>
<text x="57.5" y="266.7" transform="rotate(-90 57.5 266.7)">B013 (NOR)</text>
<text x="75.1" y="266.4" transform="rotate(-90 75.1 266.4)">M31 (LOGO! TD red backlight)</text>
<text x="116.1" y="267.4" transform="rotate(-90 116.1 267.4)">2/B007</text>
<text x="22.2" y="280.5" transform="rotate(-90 22.2 280.5)">High</text>
<text x="57.9" y="279.7" transform="rotate(-90 57.9 279.7)">2/M10</text>
<text x="77.3" y="279.7" transform="rotate(-90 77.3 279.7)">2/M10</text>
<text x="101.6" y="280.5" transform="rotate(-90 101.6 280.5)">High</text>
</g>
<g font-size="1.8" fill="#236b23">
<text x="127.6" y="174.6" transform="rotate(-90 127.6 174.6)">Rem = off</text>
<text x="130" y="174.6" transform="rotate(-90 130 174.6)">On=0+</text>
<text x="132.5" y="174.6" transform="rotate(-90 132.5 174.6)">Off=0</text>
<text x="135" y="174.6" transform="rotate(-90 135 174.6)">Start=0</text>
<text x="67.9" y="189.1" transform="rotate(-90 67.9 189.1)">Prio = 2</text>
<text x="70.4" y="189.1" transform="rotate(-90 70.4 189.1)">Quit = off</text>
<text x="72.9" y="189.1" transform="rotate(-90 72.9 189.1)">Text1: enabled</text>
<text x="75.3" y="189.1" transform="rotate(-90 75.3 189.1)">Text2: disabled</text>
<text x="139.9" y="190.5" transform="rotate(-90 139.9 190.5)">Rem = off</text>
<text x="142.4" y="190.5" transform="rotate(-90 142.4 190.5)">On=0+</text>
<text x="144.8" y="190.5" transform="rotate(-90 144.8 190.5)">Off=0</text>
<text x="147.3" y="190.5" transform="rotate(-90 147.3 190.5)">Start=0</text>
<text x="66.2" y="205.5" transform="rotate(-90 66.2 205.5)">Rem = off</text>
<text x="152.2" y="206.4" transform="rotate(-90 152.2 206.4)">Rem = off</text>
<text x="154.7" y="206.4" transform="rotate(-90 154.7 206.4)">On=0+</text>
<text x="157.2" y="206.4" transform="rotate(-90 157.2 206.4)">Off=0</text>
<text x="159.6" y="206.4" transform="rotate(-90 159.6 206.4)">Start=0</text>
<text x="85.6" y="231.4" transform="rotate(-90 85.6 231.4)">Prio = 3</text>
<text x="88" y="231.4" transform="rotate(-90 88 231.4)">Quit = off</text>
<text x="90.5" y="231.4" transform="rotate(-90 90.5 231.4)">Text1: enabled</text>
<text x="93" y="231.4" transform="rotate(-90 93 231.4)">Text2: disabled</text>
<text x="46.7" y="236.7" transform="rotate(-90 46.7 236.7)">Prio = 1</text>
<text x="49.2" y="236.7" transform="rotate(-90 49.2 236.7)">Quit = off</text>
<text x="51.7" y="236.7" transform="rotate(-90 51.7 236.7)">Text1: enabled</text>
<text x="54.1" y="236.7" transform="rotate(-90 54.1 236.7)">Text2: disabled</text>
<text x="30.9" y="240.2" transform="rotate(-90 30.9 240.2)">Prio = 0</text>
<text x="33.4" y="240.2" transform="rotate(-90 33.4 240.2)">Quit = off</text>
<text x="35.8" y="240.2" transform="rotate(-90 35.8 240.2)">Text1: enabled</text>
<text x="38.3" y="240.2" transform="rotate(-90 38.3 240.2)">Text2: disabled</text>
<text x="83.8" y="247.8" transform="rotate(-90 83.8 247.8)">Rem = off</text>
</g>
<g font-size="1.6">
<text x="63.2" y="169.9" transform="rotate(-90 63.2 169.9)">Info)</text>
<text x="117.8" y="169.9" transform="rotate(-90 117.8 169.9)">Counter)</text>
<text x="130.2" y="185.8" transform="rotate(-90 130.2 185.8)">Counter)</text>
<text x="61.4" y="191.1" transform="rotate(-90 61.4 191.1)">Relay)</text>
<text x="142.5" y="201.7" transform="rotate(-90 142.5 201.7)">Counter)</text>
<text x="80.8" y="212.3" transform="rotate(-90 80.8 212.3)">Info)</text>
<text x="26.1" y="221.1" transform="rotate(-90 26.1 221.1)">Info)</text>
<text x="42" y="217.5" transform="rotate(-90 42 217.5)">Info)</text>
<text x="79" y="233.4" transform="rotate(-90 79 233.4)">Relay)</text>
</g>
<g font-size="1.1">
<text x="62.3" y="176.6" transform="rotate(-90 62.3 176.6)">En</text>
<text x="64.1" y="176" transform="rotate(-90 64.1 176)">P</text>
<text x="65.8" y="176.9" transform="rotate(-90 65.8 176.9)">Par</text>
<text x="117" y="176" transform="rotate(-90 117 176)">R</text>
<text x="118.7" y="176.9" transform="rotate(-90 118.7 176.9)">Cnt</text>
<text x="120.5" y="176.6" transform="rotate(-90 120.5 176.6)">Dir</text>
<text x="122.3" y="176.9" transform="rotate(-90 122.3 176.9)">Par</text>
<text x="129.3" y="191.9" transform="rotate(-90 129.3 191.9)">R</text>
<text x="60.5" y="197.2" transform="rotate(-90 60.5 197.2)">S</text>
<text x="62.3" y="197.2" transform="rotate(-90 62.3 197.2)">R</text>
<text x="131.1" y="192.8" transform="rotate(-90 131.1 192.8)">Cnt</text>
<text x="132.8" y="192.4" transform="rotate(-90 132.8 192.4)">Dir</text>
<text x="134.6" y="192.8" transform="rotate(-90 134.6 192.8)">Par</text>
<text x="64.1" y="198.1" transform="rotate(-90 64.1 198.1)">Par</text>
<text x="141.6" y="207.8" transform="rotate(-90 141.6 207.8)">R</text>
<text x="143.4" y="208.7" transform="rotate(-90 143.4 208.7)">Cnt</text>
<text x="145.2" y="208.3" transform="rotate(-90 145.2 208.3)">Dir</text>
<text x="146.9" y="208.7" transform="rotate(-90 146.9 208.7)">Par</text>
<text x="79.9" y="218.9" transform="rotate(-90 79.9 218.9)">En</text>
<text x="81.7" y="218.3" transform="rotate(-90 81.7 218.3)">P</text>
<text x="83.4" y="219.2" transform="rotate(-90 83.4 219.2)">Par</text>
<text x="25.2" y="227.7" transform="rotate(-90 25.2 227.7)">En</text>
<text x="27" y="227.2" transform="rotate(-90 27 227.2)">P</text>
<text x="41.1" y="224.2" transform="rotate(-90 41.1 224.2)">En</text>
<text x="42.9" y="223.6" transform="rotate(-90 42.9 223.6)">P</text>
<text x="44.6" y="224.5" transform="rotate(-90 44.6 224.5)">Par</text>
<text x="28.7" y="228.1" transform="rotate(-90 28.7 228.1)">Par</text>
<text x="78.1" y="239.5" transform="rotate(-90 78.1 239.5)">S</text>
<text x="79.9" y="239.5" transform="rotate(-90 79.9 239.5)">R</text>
<text x="81.7" y="240.4" transform="rotate(-90 81.7 240.4)">Par</text>
</g>
</svg>
